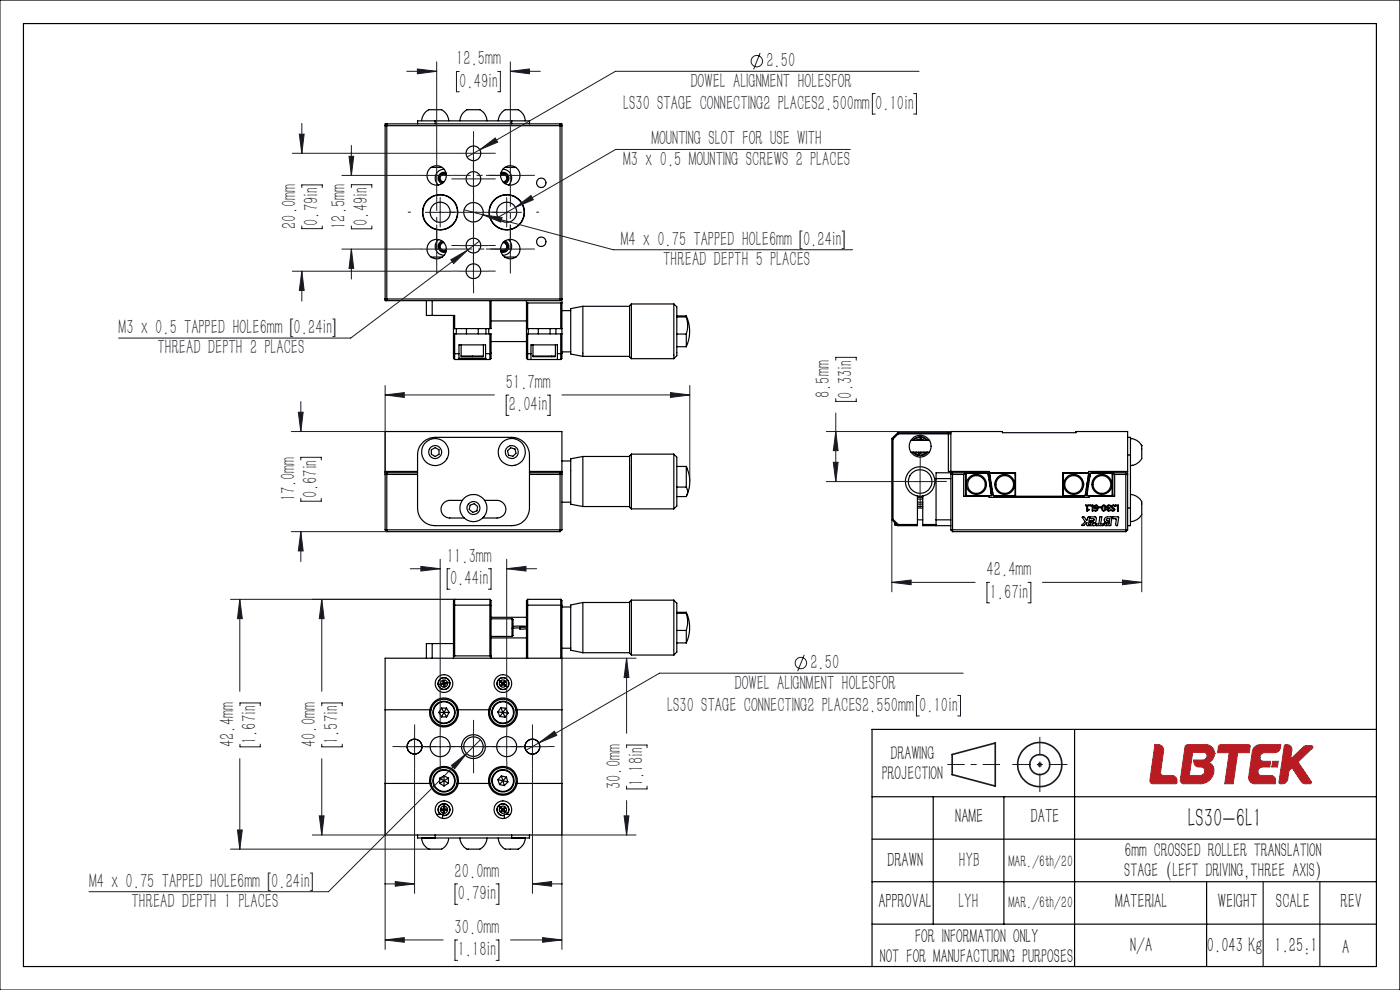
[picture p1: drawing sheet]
<svg xmlns="http://www.w3.org/2000/svg" width="297mm" height="210mm" viewBox="0 0 297 210" stroke-linecap="round" stroke-linejoin="round" font-family="sans-serif">
<g fill="none" stroke="#000" stroke-width=".25">
<path d="M5 5h287v200h-287zM82.1 26.3l-.4 .4h37.5l-.4-.4v37.5l.4-.4h-37.5l.4 .4zM89.5 25.5a2.32 2.32 0 0 1 2.9-2.2 2 2 0 0 1 2.4 1l.4 1.3M91.4 35.5h2.4M92.3 25.6h-3.7v.7M92.3 25.6v.7M92.3 25.6h16.2M94.2 35.9a1.88 1.88 0 0 0-1.8 1.3 1.88 1.88 0 0 0 .6 2.1M94.6 36.6a1.24 1.24 0 0 0-1.6 .8 1.24 1.24 0 0 0 .7 1.5M94.7 36.9a1 1 0 0 0-1.5 .5 1 1 0 0 0 .8 1.4M94.7 37.1a.81 .81 0 0 0-1.3 .4 .81 .81 0 0 0 .8 1.1M97.6 25.6a2.42 2.42 0 0 1 1.8-2.3h.4a4.1 4.1 0 0 1 2.3 .2 2.87 2.87 0 0 1 1.2 2.1"/>
<path d="M105.7 25.6a2.67 2.67 0 0 1 1.6-2.3h1.1a2.21 2.21 0 0 1 2.4 .8l.4 .5 .2 1M106.2 37.1a.81 .81 0 0 1 1.3 .4 .81 .81 0 0 1-.8 1.1M106.2 36.9a1 1 0 0 1 1.4 .5 1 1 0 0 1-.7 1.4M106.3 36.6a1.24 1.24 0 0 1 1.5 .8 1.24 1.24 0 0 1-.7 1.5M106.7 35.9a1.9 1.9 0 0 1 1.7 1.3 1.9 1.9 0 0 1-.5 2.1M107.1 35.5h2.3M108.5 25.6h3.8v.7M108.5 25.6v.7M91.4 54.5h2.4M93 50.8a1.86 1.86 0 0 0-.6 2.1 1.86 1.86 0 0 0 1.8 1.2M93.7 51.1a1.26 1.26 0 0 0-.7 1.6 1.26 1.26 0 0 0 1.6 .8M94 51.3a1.02 1.02 0 0 0-.8 1.3 1.02 1.02 0 0 0 1.5 .6"/>
<path d="M94.2 51.5a.82 .82 0 0 0-.8 1.1 .82 .82 0 0 0 1.3 .3M106.7 51.5a.83 .83 0 0 1 .8 1.1 .83 .83 0 0 1-1.3 .3M106.9 51.3a1.02 1.02 0 0 1 .7 1.3 1.02 1.02 0 0 1-1.4 .6M107.1 54.5h2.3M107.1 51.1a1.26 1.26 0 0 1 .8 1.6 1.26 1.26 0 0 1-1.6 .8M107.9 50.8a1.87 1.87 0 0 1 .5 2.1 1.87 1.87 0 0 1-1.7 1.2M90.5 63.8v3.1h1.2M91.7 66.9h4.7v2.8M91.7 63.8v3.1M96.2 69.7v1.1M96.2 70.8h8v5.2l-.3 .3M96.2 66.9v2.8"/>
<path d="M96.2 70.8v5.2l.2 .3M96.2 74.9l1.2 .1M96.4 70.8v5.5M96.4 76.3h.7M96.8 69.7v1.1M97.1 76.3h6.2M97.4 76h5.6M97.4 76v-2.8h5.6v2.8M97.4 76l-.3 .3M97.8 75.5l.1 .2h4.6l.1-.2M97.8 75.5h4.8M97.8 73.2v2.3"/>
<path d="M99 69.7v1.1M101.5 69.7v1.1M102.6 73.2v2.3M103 76l.3 .3M103.1 69.7v1.1M103.3 76.3h.6M103.7 69.7v1.1M103.9 63.8v5.9M103.9 70.8v5.5M104.2 63.8v5.9h-8M104.2 68.1h7.5M104.2 72.5h7.5"/>
<path d="M104.2 74.9l-1.2 .1M111.7 69.7v1.1M111.7 64.5l.2-.2v5.4M111.7 63.8v5.9M111.7 70.8v5.2l.2 .3M111.7 70.8h7.5M111.7 74.9l.9 .1M111.7 69.7h7.5M111.7 64.3h7.5M111.9 70.8v5.5M111.9 76.3h.7M112.1 69.7v1.1"/>
<path d="M112.6 76.3h5.7M112.6 76.3v-3.1h5.7v3.1M113.1 75.5v.2h4.7v-.2M113.1 75.5h4.7M113.1 73.2v2.3M114.2 69.7v1.1M116.7 69.7v1.1M117.8 73.2v2.3M117.9 69.7v1.1M118.3 76.3h.7M118.8 63.8h-37.1v-37.5h37.5v43.4M119 64.3v5.4"/>
<path d="M119 70.8v5.5M119.2 69.7v1.1M119.2 70.8v5.2l-.2 .3M119.2 74.6h1.9M119.2 65.9h1.9M119.2 74.9l-.9 .1M123.6 65v10.6M123.6 65l-2.5 .5v9.6l2.5 .5M123.6 75.6h10M123.6 65h10M133.9 64.5l-.3 .3v10.9l.3 .4M133.9 64.5v11.6"/>
<path d="M133.9 76.1h9M133.9 64.5h9M142.9 64.5v11.6M142.9 64.5l.7 .6v10.4l-.7 .6M143.6 73.5h2M143.6 67h2M143.6 70.9h2M143.6 67.2h2M145.6 67a7.8 7.8 0 0 1 0 6.5M145.6 70.9v2.6M145.6 67v.2M145.6 67.2a6 6 0 0 1 0 3.7"/>
<path d="M89.9 93.7l.4-.3a3.6 3.6 0 0 1 2-.6h16.2a3.8 3.8 0 0 1 3.8 3.7v11.3a3.7 3.7 0 0 1-3.8 3.7h-16.2a3.7 3.7 0 0 1-3.7-3.7v-11.8a3.6 3.6 0 0 1 1.3-2.3zM91.5 95.4l.8-.4 .8 .4v1l-.8 .4-.8-.4zM107.7 95.6l.6-.6 1 .2 .2 1-.7 .6-.9-.3zM119.2 97.8h1.9M123.6 96.8v10.6M123.6 96.8l-2.5 .5v9.7l2.5 .4M123.6 96.8h10M133.9 96.3l-.3 .4v10.9l.3 .3M133.9 96.3v11.6M133.9 96.3h9M142.9 96.3v11.6M142.9 96.3l.7 .7v10.3l-.7 .6"/>
<path d="M143.6 98.9h2M145.6 98.9a7.2 7.2 0 0 1 .1 6.1M145.6 98.9v4.4M189.2 93l.2 .1M189.2 93v17.3M189.4 93.1v17.1M190.5 91.8l.1 .2M190.5 91.8h11.2M190.5 91.8l-1.3 1.2M190.6 92l-1.2 1.1M190.6 92h11.1M193.3 93.4h3.8"/>
<path d="M193.3 95.9h3.8M193.6 95.9a2.03 2.03 0 0 0 3.2 0M193.6 93.4a1.97 1.97 0 0 1 3.2 0M193.8 95.9l.5 .4 .8 .2M194.4 95.9l.7 .2M194.5 96.4h-.2M194.9 95.9v.2M195.1 96.1v.4M195.1 93.2v.2M195.3 95.9v.3M195.3 93.2l.7 .2M195.3 93.2h-.5l-.4 .2"/>
<path d="M195.4 92.8l.6 .2 .6 .4M195.4 92.8l-.1 .4M195.4 92.8l-1.1 .2-.5 .4M195.5 93.2v.2M195.9 96.4h.2M196 95.9l-.9 .2M196.6 95.9l-.8 .5-.7 .1M201.2 91.8v8.2h8.6v.3h5.6v5h10.1v-5h5.5v-.3h8.2M239.2 92.8h.6v3.7M239.2 96.5h.6M239.8 93a2.83 2.83 0 0 1 2.4 1.5M239.8 96.5v11.3"/>
<path d="M240 93l.1 .1M240.3 98.7h-.2M242.1 94.4l.1 .9a3.4 3.4 0 0 1-.2 2.3 2.83 2.83 0 0 1-2.2 1.2M81.7 100h6.9M81.7 112.4v-20.9h37.5v20.9M81.7 100.3h6.9M81.7 112.4h37.5M81.7 112.4l.4 .4M82.1 112.8h36.7M88.6 100.6h-6.9l.4-.3v12.5M98.1 106.1h-2.7a1.87 1.87 0 0 0-1.8 1.9 1.87 1.87 0 0 0 1.8 1.9h3.1M99.7 107.2l.9-.4 .7 .6-.1 1-.9 .3-.7-.6z"/>
<path d="M102.8 106.1h2.6a1.87 1.87 0 0 1 1.9 1.9 1.87 1.87 0 0 1-1.9 1.9h-3M112.3 100h6.9M112.3 100.3h6.9M112.3 100.6h6.9l-.4-.3v12.5M119.2 106.5h1.9M119.2 112.4l-.4 .4M123.6 107.4h10M133.9 107.9h9M143.6 103.3h2M145.6 103.3a1.93 1.93 0 0 1 0 2h-2M189.2 110.3l1.3 1.2M189.4 110.2l1.2 1.1"/>
<path d="M189.4 110.2l-.2 .1M189.8 110.9l.1 .5M189.9 111v.4M189.9 111.4h.4M190.6 111.3h4M190.6 111.3l-.1 .2M194.6 105.2h1.2M194.6 105.2a3.1 3.1 0 0 1-2-4.8 3.1 3.1 0 0 1 5.2 0 3.1 3.1 0 0 1-2 4.8M194.6 105.9h1.2M194.6 105.5h1.2M194.6 106.5h1.2M194.6 106.9h1.2"/>
<path d="M194.6 105.2v6.3h-4.1M194.6 110.3h1.2M194.6 107.8h1.2M194.6 107.4h1.2M195.8 105.2v6.3h5.9M195.8 111.3h2.8M198.6 110.3v1.2M198.6 110.3h3.1M198.6 101.5h3.1M198.6 101.5v8.8M201.7 100.3v.3M201.7 100.3h-3.1v1.2"/>
<path d="M201.7 100.3v-8.8h11v.3h15.5v-.3h11v20.9M201.7 100.6h2.7M201.7 112.4h37.5M201.7 100.6v11.8M201.7 112.4l.4 .4M202.1 100.3h2.7M202.1 112.8h36.7M202.1 100.3v12.5M202.1 100.3l-.4 .3M204.4 100.6v4.7h5.4v.2h21.3v-.2h5.4v-4.7M204.8 104.9l.2 .1M204.8 100.3l-.4 .3"/>
<path d="M204.8 100.3v5M205 100.4h4.6l.7 4.8h-5.3zM205 100.5l-.2 .1M205.1 100.4h4.3M205.1 105.2l.1 .1M209.4 105.2l-.1 .1M209.6 100.5l.1 .7M209.9 100.4h5.4v4.8h-4.6zM210 100.8v2.4M210 101.6l-.2 .2M210.3 102.4v2.4M210.5 103.7l-.2 .3"/>
<path d="M210.6 104.3l.1 .7M210.8 105.2h4.4M211 100.3l-.2 .1M215.1 100.3l.1 .1M215.3 100.5l.1 .1M215.4 104.9l-.1 .1M225.5 104.9l.1 .1M225.6 100.4h5.4l-.8 4.8h-4.6zM225.6 100.5l-.1 .1M225.7 105.2h4.4M225.8 100.3l-.1 .1M229.6 109.6l.4 .1 .5 .7 .3-.7h.3l-.2 1.8-.4-.1 .1-.6-.7 .7-.4-.1 .7-.7z"/>
<path d="M229.9 100.3l.2 .1M230.3 107.1l.7 .1-.3 .1v.9l.3-.2-.3 .4h-.2v-1.1h-.2zM230.3 104.3l-.1 .7M230.4 103.7l.2 .3M230.6 102.4v2.4M230.9 100.8v2.4M230.9 101.6l.2 .2M231.2 110.4h.3v.3h-.3zM231.2 107.1l.7 .1-.1 1.2h-.1v-1.1h-.5zM231.3 109.6h1.1l.2 .2-.3 1.6-1.2 .1 .1-.3h.6a.21 .21 0 0 0 .3-.2 .21 .21 0 0 0-.2-.3h-.4l.1-.3h.5l.1-.2-.8-.2zM231.3 100.4h4.6v4.8h-5.3zM231.3 100.5l-.1 .7"/>
<path d="M231.5 100.4h4.3M231.5 105.2l.1 .1M232.1 110.9h.1M232.3 107.2a.44 .44 0 0 1 .5 0 .44 .44 0 0 1 .1 .5 .52 .52 0 0 1-.1 .6 .52 .52 0 0 1-.6 0h.4l.2-.5a.41 .41 0 0 1-.6 0 .41 .41 0 0 1 .1-.6zM232.3 107.3h.3l.2 .4-.4 .1zM233.1 107.6h.4l.1 .1h-.5zM233.3 109.6h.5l-.3 1.6h.6l-.1 .3h-1.5l.1-.3h.5zM233.9 107.2a.45 .45 0 0 1 .6 0 .45 .45 0 0 1 .1 .6 .47 .47 0 0 1-.4 .6 .47 .47 0 0 1-.5-.6zM234 107.3h.3l.1 .1v.7l-.2 .2-.3-.2zM234.5 110.7h.1M234.6 109.7l1.1-.1 .2 .2-.3 1.7h-1a.48 .48 0 0 1-.4-.4 .48 .48 0 0 1 .3-.5 .5 .5 0 0 1-.3-.5 .5 .5 0 0 1 .4-.4zM234.6 111h.1"/>
<path d="M234.8 110.1l.6-.1-.1 1.2-.7-.1 .1-.3h.5a.36 .36 0 0 0-.4-.4zM234.9 107.2a.37 .37 0 0 1 .7 .1h-.1a.31 .31 0 0 0-.4-.1 .31 .31 0 0 0-.1 .4 .31 .31 0 0 0 .4 .1v.1a.25 .25 0 0 0-.4 .2 .25 .25 0 0 0 .4 .3l.1-.1v.1a.39 .39 0 0 1-.7-.2l.3-.3a.32 .32 0 0 1-.3-.2 .32 .32 0 0 1 .1-.4zM235.1 107.8h.1M235.8 105.2l-.1 .1M235.9 107.2l.4-.1 .2 .2h-.1a.24 .24 0 0 0-.3 0 .24 .24 0 0 0-.1 .3 .55 .55 0 0 1 .4 .7h-.6v-.1l.4 .1 .1-.3a.5 .5 0 0 1-.4-.8zM235.9 100.5l.2 .1M236 109.7h1.3l-.2 1.8-.4-.2 .1-1.2-.7-.1zM236.1 100.3h2.7M236.1 104.9l-.2 .1M236.1 100.3v5M236.1 100.3l.4 .3M236.6 107.1l.6 .1v1.2h-.1v-1.1h-.5z"/>
<path d="M238.8 100.3l.4 .3h-2.7M238.8 100.3v12.5M239.2 107.8h.6M239.2 112.4l-.4 .4M239.8 104.9a2.61 2.61 0 0 1 2.4 1.7v1.3a2.29 2.29 0 0 1-2.4 2.7M239.8 107.8v3.7h-.6M91.7 136.5h-1.2v3.1M91.7 136.5h4.5M91.7 136.5v3.1M96.2 128.5h8M96.2 139.1h8M96.4 127.1h7.5"/>
<path d="M96.4 127.1v12M96.4 127.1l-.2 .3v12.2M103.9 127.1v12M103.9 127.1l.3 .3v12.2M104.2 131.3h4.4M104.2 135h4.4M104.2 130.9h7.5M104.2 135.3h7.5M108.6 131.3l.2 .1v1.9M108.6 131.3v3.7M108.8 133.3v1.5l-.2 .2M110.3 133.2l-1.5 .1"/>
<path d="M111.7 133l-1.4 .1v.3h1.4M111.7 132.8l-2.9 .1M111.7 128.5h7.5M111.9 127.1h7.1M111.9 127.1v12.5M111.9 127.1l-.2 .3v12.2M119 127.1l.2 .3v49.7h-37.5v-37.5h37.5M119 127.1v12.5M119.2 137.5h1.9M119.2 128.8h1.9M123.6 127.8v10.7M123.6 127.8l-2.5 .5v9.6l2.5 .6"/>
<path d="M123.6 138.5h10M123.6 127.8h10M133.9 127.3v11.7M133.9 127.3l-.3 .4v10.9l.3 .4M133.9 139h9M133.9 127.3h9M142.9 127.3v11.7M142.9 127.3l.7 .6v10.4l-.7 .7M143.6 136.4h2M143.6 129.9h2M143.6 133.7h2M143.6 130.1h2"/>
<path d="M145.6 129.9a7.7 7.7 0 0 1 0 6.5M145.6 133.7v2.7M145.6 130.1a6 6 0 0 1 0 3.6M145.6 129.9v.2M81.7 150.6h9.7M91.4 150.6a2.81 2.81 0 0 1 2.8-2.3 2.81 2.81 0 0 1 2.7 2.3M91.4 150.6a2.81 2.81 0 0 0 2.8 3.3 2.81 2.81 0 0 0 2.7-3.3M93.1 151.1l.6 1M93.1 151.1h2.2M93.5 145.1l-.5 .1M93.7 150.2l-.6 .9M93.7 152.1h1.1"/>
<path d="M93.7 150.2h1M93.7 150.2l.5 .9M93.9 144.4l.3-.1 .1 .5h.5v.2l-.5 .1 .1 .5-.2 .1-.1-.5h-.5v-.2l.5-.1zM94.2 151.1l.6 1M94.2 151.1l-.5 1M94.7 150.2l.6 .9M94.7 150.2l-.5 .9M94.9 144.9a.75 .75 0 0 1-.6 .9 .75 .75 0 0 1-.8-.7M94.9 144.9a.75 .75 0 0 0-.8-.7 .75 .75 0 0 0-.6 .9M95.3 151.1l-.5 1M95.4 144.8a1.26 1.26 0 0 0-1.4-1 1.26 1.26 0 0 0-1 1.4M95.4 144.8a1.26 1.26 0 0 1-1 1.4 1.26 1.26 0 0 1-1.4-1"/>
<path d="M95.4 144.8l-.5 .1M96.9 150.6h7M103.9 150.6a2.81 2.81 0 0 1 2.8-2.3 2.81 2.81 0 0 1 2.7 2.3M103.9 150.6a2.81 2.81 0 0 0 2.8 3.3 2.81 2.81 0 0 0 2.7-3.3M105.6 151l.4 1M105.6 151l1.1 .1M105.8 144.2a1.25 1.25 0 0 1 1.7-.1 1.25 1.25 0 0 1 .1 1.7M105.8 144.2a1.25 1.25 0 0 0 .1 1.7 1.25 1.25 0 0 0 1.7-.1M105.8 144.2l.3 .3M106 152l1.1 .1M106.1 144.5a.77 .77 0 0 0 .1 1.1 .77 .77 0 0 0 1.1-.1M106.1 144.5a.77 .77 0 0 1 1.1-.1 .77 .77 0 0 1 .1 1.1"/>
<path d="M106.3 150.1l1 .1M106.3 150.1l-.7 .9M106.3 150.1l.4 1M106.3 144.5l.4 .3 .3-.3 .2 .1-.3 .4 .3 .3-.1 .2-.4-.3-.3 .3-.2-.1 .3-.4-.3-.3zM106.7 151.1l1.1 .2M106.7 151.1l.4 1M107.3 145.5l.3 .3M107.3 150.2l.5 1.1M107.3 150.2l-1.3 1.8M107.8 151.3l-.7 .8M109.4 150.6h9.8M228 154.7v50.3"/>
<path d="M292 154.7h-107v50.3M81.7 166.2h9.7M88.6 177.1v.7h3.7M91.4 166.2a2.8 2.8 0 0 0 2.8 2.3 2.8 2.8 0 0 0 2.7-2.3M91.4 166.2a2.81 2.81 0 0 1 2.8-3.4 2.81 2.81 0 0 1 2.7 3.4M92.3 177.8h-2.8a2.27 2.27 0 0 0 2.8 2.3h.4a2 2 0 0 0 2.4-1.7l.1-.4M92.3 177.1v.7M92.3 177.8h16.2M92.6 172.7h1.3v.9M93.2 165.1l.1 1.1M93.2 165.1l1.9 1M93.3 166.2l.9 .5"/>
<path d="M93.6 171.6h.5v-.5h.3l-.1 .5 .5 .1v.2h-.5v.5h-.3l.1-.5-.5-.1zM94.2 172.5l-.1 .5M94.2 164.6l-1 .5M94.2 164.6l.9 .5M94.2 164.6v2.1M94.2 171a.78 .78 0 0 1 .8 .8 .78 .78 0 0 1-.8 .7M94.2 171a.78 .78 0 0 0-.8 .7 .78 .78 0 0 0 .8 .8M94.3 170.5a1.25 1.25 0 0 1 1.1 1.3 1.25 1.25 0 0 1-1.3 1.2M94.3 170.5a1.26 1.26 0 0 0-1.3 .8 1.26 1.26 0 0 0 .5 1.4 1.25 1.25 0 0 1 .1-2 1.25 1.25 0 0 1 1.8 .9 1.25 1.25 0 0 1-1.5 1.4h.2M94.3 170.5l-.1 .5M95.1 165.1v1M95.1 165.1l-1.8 1.1"/>
<path d="M95.1 166.1l-.9 .6M96.9 166.2h7M97.6 177.8a2.36 2.36 0 0 0 3 2.3 2.28 2.28 0 0 0 2.7-2.3M103.9 166.2a2.8 2.8 0 0 0 2.8 2.3 2.8 2.8 0 0 0 2.7-2.3M103.9 166.2a2.81 2.81 0 0 1 2.8-3.4 2.81 2.81 0 0 1 2.7 3.4M105.6 165.4l.4 1M105.6 165.4l2.1 .5M105.7 177.8a2.57 2.57 0 0 0 1.7 2.3h1.3a2.22 2.22 0 0 0 2.7-2.2l-2.8-.1M105.8 170.9a1.25 1.25 0 0 1 1.8 0 1.25 1.25 0 0 1 0 1.7M105.8 170.9a1.24 1.24 0 0 0-.2 1.5 1.24 1.24 0 0 0 1.4 .6 1.25 1.25 0 0 1-1.5-1.5 1.25 1.25 0 0 1 1.9-.8 1.25 1.25 0 0 1 .1 2l.1-.1M105.8 170.9l.4 .3M106 166.4l1 .2"/>
<path d="M106.2 171.2a.76 .76 0 0 0 0 1.1 .76 .76 0 0 0 1 0M106.2 171.2a.76 .76 0 0 1 1 0 .76 .76 0 0 1 0 1.1M106.3 171.2l.4 .4 .3-.4 .2 .2-.3 .4 .3 .3-.1 .2-.4-.4-.3 .4-.2-.2 .3-.3-.3-.4zM106.4 164.6l1 .2M106.4 164.6l-.8 .8M106.4 164.6l.6 2M107.2 172.3l.4 .3M107.4 164.8l.3 1.1M107.4 164.8l-1.4 1.6M107.7 165.9l-.7 .7M108.3 172.7h-1.3v.9M108.5 177.1v.7"/>
<path d="M109.4 166.2h9.8M112.3 177.1v.7h-3.8M185 178h107M185 169h107M198 169v27M213 169v27M185 196h107M185 187h107M256 187v18"/>
<circle cx="92.6" cy="37.2" r="2.06"/>
<circle cx="100.4" cy="32.5" r="1.56"/>
<circle cx="100.4" cy="38" r="1.56"/>
<circle cx="108.3" cy="37.2" r="2.06"/>
<circle cx="114.8" cy="38.8" r="1"/>
<circle cx="92.6" cy="52.8" r="2.07"/>
<circle cx="93.4" cy="45" r="3.7"/>
<circle cx="93.4" cy="45" r="2.13"/>
<circle cx="100.4" cy="57.5" r="1.56"/>
<circle cx="100.4" cy="52.1" r="1.56"/>
<circle cx="100.5" cy="45" r="2.06"/>
<circle cx="107.5" cy="45" r="2.13"/>
<circle cx="107.5" cy="45" r="3.7"/>
<circle cx="107.5" cy="45" r="3.8"/>
<circle cx="108.2" cy="52.8" r="2.07"/>
<circle cx="114.8" cy="51.3" r="1"/>
<circle cx="92.3" cy="95.9" r="1.38"/>
<circle cx="92.3" cy="95.9" r="2.86"/>
<circle cx="108.6" cy="95.9" r="2.88"/>
<circle cx="108.6" cy="95.9" r="1.39"/>
<circle cx="195.2" cy="94.6" r="2.31"/>
<circle cx="100.4" cy="107.8" r="2.88"/>
<circle cx="100.4" cy="107.8" r="1.38"/>
<circle cx="195.2" cy="102.1" r="2.5"/>
<circle cx="207.1" cy="102.8" r="1.89"/>
<circle cx="207.1" cy="102.8" r="2.13"/>
<circle cx="213.1" cy="102.7" r="2.13"/>
<circle cx="213.2" cy="102.8" r="1.88"/>
<circle cx="227.8" cy="102.8" r="1.87"/>
<circle cx="227.8" cy="102.8" r="2.13"/>
<circle cx="233.8" cy="102.8" r="2.13"/>
<circle cx="233.8" cy="102.8" r="1.89"/>
<circle cx="87.9" cy="158.4" r="1.59"/>
<circle cx="88" cy="158.4" r="1.57"/>
<circle cx="93.4" cy="158.4" r="2.13"/>
<circle cx="94.2" cy="151.1" r="2.37"/>
<circle cx="94.2" cy="145" r="1.88"/>
<circle cx="94.2" cy="151.1" r="2.25"/>
<circle cx="94.2" cy="151.1" r="3.1"/>
<circle cx="94.2" cy="145" r="1.25"/>
<circle cx="100.4" cy="158.4" r="2.53"/>
<circle cx="100.5" cy="158.4" r="2.06"/>
<circle cx="106.7" cy="151.1" r="2.38"/>
<circle cx="106.7" cy="151.1" r="2.25"/>
<circle cx="106.7" cy="145" r="1.88"/>
<circle cx="106.7" cy="145" r="1.25"/>
<circle cx="106.7" cy="151.1" r="3.1"/>
<circle cx="107.5" cy="158.4" r="2.13"/>
<circle cx="112.9" cy="158.4" r="1.57"/>
<circle cx="112.9" cy="158.4" r="1.6"/>
<circle cx="94.2" cy="165.6" r="2.38"/>
<circle cx="94.2" cy="165.6" r="3.1"/>
<circle cx="94.2" cy="171.8" r="1.87"/>
<circle cx="94.2" cy="165.6" r="2.25"/>
<circle cx="106.7" cy="171.8" r="1.87"/>
<circle cx="106.7" cy="165.6" r="2.25"/>
<circle cx="106.7" cy="165.6" r="2.36"/>
<circle cx="106.7" cy="165.6" r="3.1"/>
</g>
<path d="M220.1 162.2h1M220.2 161.8l.7 .8M220.6 161.7v1M220.9 161.8l-.7 .8" fill="none" stroke="#191924" stroke-width=".21"/>
<g fill="none" stroke="#191924" stroke-width=".35">
<path d="M202 160l9.1-2.4v9.1l-9.1-2.4z"/>
<circle cx="220.6" cy="162.2" r="4.7"/>
<circle cx="220.6" cy="162.2" r="2.13"/>
</g>
<g fill="none" stroke="#a72b30" stroke-width=".21">
<path d="M245 158h1.1a1.17 1.17 0 0 1 .7 1.3l-.6 4.5a.59 .59 0 0 0 .6 .7h1.8a1.02 1.02 0 0 1 1.1 .6 1.02 1.02 0 0 1-.2 1.1l-4.8 .1a.64 .64 0 0 1-.8-.8zM251.5 158.2l.4-.2h3.9a1.99 1.99 0 0 1 1.9 1.6 1.99 1.99 0 0 1-1.1 2.1l-.1 .1a1.91 1.91 0 0 1 .6 3 2.89 2.89 0 0 1-2.5 1.5h-3.5a.73 .73 0 0 1-.7-.9zM257.7 159.8h.1M258.6 158.1l.3-.1h6.1l.3 .2-.3 1.5h-2.4l-1 6.6h-1.8l1-6.6h-2.5zM272.6 158a1.08 1.08 0 0 1 1.5 1.1l-.3 1.9 2.8-2.6 .4-.2h1.3a.28 .28 0 0 1 .2 .2 .28 .28 0 0 1-.1 .3l-3 2.9 2.8 4.2v.3l-.2 .2h-1.2l-.5-.2-2.2-3.2-.7 .6-.2 1.8a1.27 1.27 0 0 1-1.6 1l-.3-.4 1.2-7.7zM255.6 163.6h.1M256 160.4a.65 .65 0 0 0-.6-.8h-2.4l-.7 4.9h2.4a.99 .99 0 0 0 .9-.9M256 160.4a.91 .91 0 0 1-.9 .8h-1.8a1.3 1.3 0 0 0 .5 1.4l1 .1a.8 .8 0 0 1 .8 .9M256 160.4h.1M266.8 163.8h.1M267.3 160.7a1.08 1.08 0 0 1 1-1h2.1a1.23 1.23 0 0 0 1.2-1.1l.1-.6h-4.3a1.68 1.68 0 0 0-1.7 1.4l-.8 5.4a1.31 1.31 0 0 0 1.3 1.5h4.3l.1-.7a1 1 0 0 0-1-1.1h-2a.72 .72 0 0 1-.8-.7M267.3 160.7a.77 .77 0 0 0 .7 .8h1.6l-.2 1.2h-1.5a1.08 1.08 0 0 0-1.1 1.1"/>
<path d="M267.3 160.7h.1M270 161.5h1.2l-.2 1.2h-1.2z"/>
</g>
<path d="M201 162.2h11.1" fill="none" stroke="#191924" stroke-width=".21" stroke-dasharray="30.5 1.3 1.3 1.3" stroke-dashoffset="26.8" stroke-linecap="butt"/>
<path d="M220.6 156.3v11.7M214.7 162.2h11.7" fill="none" stroke="#191924" stroke-width=".21" stroke-dasharray="30.5 1.3 1.3 1.3" stroke-dashoffset="26.5" stroke-linecap="butt"/>
<path d="M0 0h297v210h-297z" fill="none" stroke="#000" stroke-width=".21"/>
<path d="M268 187v18M280 187v18" fill="none" stroke="#191924" stroke-width=".25"/>
<path d="M245 158l1.2 .1 .6 .7-.6 5.4 .4 .3h2.1l.5 .1 .5 .7-.1 .9-5.1 .1-.5-.4zM253 159.6l-.7 4.9 2.7-.1 .6-.5-.1-.8-.5-.4h-.9l-.5-.2-.3-.5v-.8l2.2-.1 .4-.3 .1-.8-.4-.4zM251.5 158.2l.3-.2h4.3l1 .5 .5 .7v1.2l-.4 .8-.7 .6 .5 .3 .3 .3 .2 .9a2.89 2.89 0 0 1-2.9 3h-3.6l-.6-.5zM258.6 158.1l.2-.1h6.2l.2 .1-.2 1.6h-2.4l-1 6.6h-1.8l1-6.6h-2.5zM266 158.6l1.1-.6h4.6l-.2 .9-.5 .6-.5 .2h-2.5l-.5 .3-.2 .6v.5l.5 .4h1.8l-.2 1.2h-1.6l-.6 .2-.4 .6 .1 .7 .5 .3 2.7 .1 .5 .6-.1 1.1h-4.5l-.6-.3-.3-.3-.2-.9 .8-5.5zM270 161.5h1.2l-.2 1.2h-1.2zM272.5 158l-1.1 8.1 .1 .2 .9-.1 .6-.5 .4-2.2 .7-.6 2.2 3.2 .5 .2 1.3-.1 .1-.4-2.8-4.2 3.1-3v-.3l-.2-.1h-1.3l-.4 .1-2.8 2.7 .3-1.9-.1-.5-.5-.6z" fill-rule="evenodd" fill="#b81c22"/>
<g fill="none" stroke="#191924" stroke-width=".21">
<path d="M86.3 15.1h6.3M88.5 14.6l4.1 .5-4.1 .6zM92.6 13.1v18.9M97.4 15.2h-.6v4.3h.6M105.6 15.2h.6v4.3h-.6M108.3 15.1l4-.5v1.1zM108.3 13.1v18.9M108.3 15.1h6.3M161.3 11.2l-1.4 3.5M185.7 19.9h-.6v4.3h.6M193.8 19.9h.6v4.3h-.6M195 15.1h-64.4l-28.8 16.6"/>
<path d="M62 32.5h33.7M63.5 28.5h1l-.5 4zM64 26.2v6.3M64 39.8v-.6h4.4v.6M72.5 37.2h15M74 33.2h1l-.5 4zM74.5 30.9v6.3M74.5 39.8v-.6h4.4v.6M89.5 37.2h6.2M92.6 34.1v6.2M97.3 32.5h6.3M97.3 38h6.3"/>
<path d="M100.4 29.4v11.7M101.8 31.7l-2.7 1.6M101.8 31.7l3.3-2.4 .5 .9zM105.1 37.2h6.3M108.3 34.1v6.2M180.4 31.7h-49.8l-21.2 12.3M62 57.5h33.7M64 57.5l.5 4.1h-1zM64 47.9v.6h4.4v-.6M64 57.5v6.4M72.5 52.8h15M74.5 52.8l.5 4.1h-1z"/>
<path d="M74.5 47.9v.6h4.4v-.6M74.5 52.8v6.4M89.5 52.8h6.2M90.2 45h6.3M92.6 49.7v6.3M93.4 41.9v6.2M95.6 55.1l3.6-2.1-3 2.9zM97.3 45h6.3M97.3 52.1h6.3M97.3 57.5h6.3M98.5 44.5l31.6 8.5h50.8M99.2 53l-24.8 18.7h-49.2"/>
<path d="M100.4 41.9v6.2M100.4 49v11.7M101.7 51.1l-2.5 1.9M102.4 45.6l4.1 .5-.2 1zM104.4 45h6.2M105.1 52.8h6.3M107.5 41.9v6.2M108.3 49.7v6.3M109.4 44l-3.7 2.1M109.4 44l3.2-2.5 .5 .9zM177.3 76.4v-.6h4.3v.6M61.8 91.5h19.9"/>
<path d="M63.3 87.4h1l-.5 4.1zM63.8 85.2v6.3M63.8 97.6v-.6h4.4v.6M81.7 83.8h23.2M81.7 81.8v18.8M81.7 83.8l4.1-.5v1zM107.9 83.8h-.5v4.3h.5M116.1 83.8h.6v4.3h-.6M119.2 83.8h27.1M142.2 83.3l4.1 .5-4.1 .5zM146.3 81.8v20.4M175.3 91.5h26.4"/>
<path d="M176.8 98.1h1l-.5 4.1zM177.3 91.5l.5 4.1h-1zM177.3 84.6v.6h4.3v-.6M177.3 87.6v14.6M195.2 99v6.3M61.8 112.8h20.3M63.8 112.8l.5 4.1h-1zM63.8 105.7v.6h4.4v-.6M63.8 112.8v6.3M93.4 118.6v34.5M107.5 118.6v34.5M175.3 102.2h14.3"/>
<path d="M189.2 110.3v15.2M192.1 102.2h6.2M242.2 109.1v16.4M48.9 127.1h47.5M50.9 127.1l.5 4.1h-1zM50.9 127.1v19.5M68.3 127.1l.5 4.1h-1.1zM68.3 127.1v19.5M87 120.6h6.4M89.3 120.1l4.1 .5-4.1 .5zM95.5 120.6h-.6v4.4h.6M103.6 120.6h.6v4.4h-.6"/>
<path d="M107.5 120.6l4.1-.5v1zM107.5 120.6h6.3M119.2 139.6h15.7M132.9 139.6l.5 4.1h-1zM132.9 139.6v15.9M170.6 138.9l-1.4 3.5M189.2 123.5l4.1-.5v1zM189.2 123.5h17.7M209.9 123.5h-.5v4.4h.5M218.1 123.5h.6v4.4h-.6M221.2 123.5h21M238.1 123l4.1 .5-4.1 .5z"/>
<path d="M50.9 149.7v-.6h4.3v.6M50.9 157.9v.5h4.3v-.5M68.3 157.9v.5h4.3v-.5M68.3 149.7v-.6h4.3v.6M84.8 158.4h11.7M87.9 155.2v6.3M93.4 155.2v6.3M97.3 158.4h6.3M100.4 155.2v6.3M101.9 156.9l-32.2 32.3h-50.8M104.4 158.4h11.7M107.5 155.2v6.3"/>
<path d="M113 155.2v6.3M114.3 157.6l-2.8 1.6M114.3 157.6l3.3-2.5 .5 .9zM132.9 158.6v-.6h4.4v.6M195 147.5h-.6v4.4h.6M203.2 147.5h.6v4.4h-.6M204.3 142.8h-64.4l-25.6 14.8M50.4 176.1h1l-.5 4zM50.9 160.9v19.2M66.3 177.1h15.4M67.7 173.1h1.1l-.5 4zM68.3 160.9v16.2"/>
<path d="M81.7 166.2v35.2M87.9 163.1v26.4M95.7 162.4l3.3-2.6-2.6 3.3zM113 163.1v26.4M119.2 177.1h15.7M119.2 166.2v35.2M132.4 173.1h1l-.5 4zM132.9 166.7v.6h4.4v-.6M132.9 169.8v7.3M48.9 180.1h42M81.6 187.5h6.3M81.7 199.4l4.1-.5v1z"/>
<path d="M81.7 199.4h12.3M83.9 187l4 .5-4 .5zM97.1 199.4h-.6v4.3h.6M97.1 187.5h-.6v4.3h.6M105.2 199.4h.6v4.3h-.6M105.2 187.5h.6v4.3h-.6M108.3 199.4h10.9M113 187.5l4-.5v1zM113 187.5h6.3M115.1 198.9l4.1 .5-4.1 .5z"/>
<circle cx="160.6" cy="13" r="1.22"/>
<circle cx="169.9" cy="140.6" r="1.22"/>
</g>
<g fill="none" stroke="#191924" stroke-width=".21" stroke-dasharray="30.5 1.3 1.3 1.3" stroke-linecap="butt">
<path d="M89.5 37.2h-2M92.6 34.1v-2.1M93.4 38.8v-.7M97.3 32.5h-1.5M97.3 37.9h-1.5M100.5 29.4v-1.6M100.5 35.6v1.6M100.5 34.8v-1.5M103.6 32.5h1.5M103.6 37.9h1.5M105.1 37.2h-2M107.5 38.8v-.6"/>
<path d="M108.3 34.1v-2.1M111.4 37.2h2.1M87.1 45h-.6M89.5 52.8h-2M92.6 49.7v-2.1M92.6 55.9v2.1M93.4 51.3v.6M97.3 45h-2M97.3 52.1h-1.5M97.3 57.5h-1.5M99.6 45h.7M100.5 41.1v1.5"/>
<path d="M100.5 41.9v-2.1M100.5 48.1v2.1M100.5 48.9v-1.5M100.5 55.2v1.6M100.5 54.4v-1.6M101.3 45h-.6M103.6 45h2M103.6 52.1h1.5M103.6 57.5h1.5M105.1 52.8h-2M107.5 51.3v.5M108.3 49.7v-2.1"/>
<path d="M108.3 55.9v2.1M111.4 52.8h2.1M113.8 45h.5M100.5 60.6v1.6M195.2 99v-2.5M192.1 102.1h-2.5M195.2 105.3v2.5M198.3 102.1h2.5M84.8 158.4h-1.5M88 155.2v-1.5M90.3 158.4h-2.2M91.1 158.4h1.5"/>
<path d="M93.4 155.2v-2.1M96.5 158.4h2.1M97.3 158.4h-2.5M100.5 155.2v-2.5M103.6 158.4h2.5M104.4 158.4h-2.1M107.5 155.2v-2.1M109.8 158.4h-1.5M110.6 158.4h2.2M113 155.2v-1.5M116.1 158.4h1.5M88 161.5v1.5"/>
<path d="M93.4 161.5v2.1M100.5 161.5v2.5M107.5 161.5v2.1M113 161.5v1.5"/>
</g>
<path d="M92.6 40.3v12.7M95.8 52.8h12.6" fill="none" stroke="#191924" stroke-width=".21" stroke-dasharray="30.5 1.3 1.3 1.3" stroke-dashoffset="26.1" stroke-linecap="butt"/>
<path d="M95.8 37.2h11.9" fill="none" stroke="#191924" stroke-width=".21" stroke-dasharray="30.5 1.3 1.3 1.3" stroke-dashoffset="26.4" stroke-linecap="butt"/>
<path d="M108.3 40.3v10.9" fill="none" stroke="#191924" stroke-width=".21" stroke-dasharray="30.5 1.3 1.3 1.3" stroke-dashoffset="26.9" stroke-linecap="butt"/>
<g fill="#191924">
<path d="M114.3 157.6l3.8-1.6-.5-.9zM95.7 162.4l.7 .7 2.6-3.3zM101.8 31.7l3.8-1.5-.5-.9zM109.4 44l3.7-1.6-.5-.9zM102.4 45.6l3.9 1.5 .2-1zM95.6 55.1l.6 .8 3-2.9z"/>
<path d="M81.7 83.8l4.1-.5v1zM142.2 83.3l4.1 .5-4.1 .5z"/>
<path d="M176.8 98.1h1l-.5 4.1zM177.3 91.5l.5 4.1h-1z"/>
<path d="M50.4 176.1h1l-.5 4zM50.9 127.1l.5 4.1h-1z"/>
<path d="M68.3 127.1l.5 4.1h-1.1zM67.7 173.1h1.1l-.5 4zM132.9 139.6l.5 4.1h-1zM132.4 173.1h1l-.5 4zM63.5 28.5h1l-.5 4zM64 57.5l.5 4.1h-1zM74 33.2h1l-.5 4zM74.5 52.8l.5 4.1h-1z"/>
<path d="M63.3 87.4h1l-.5 4.1zM63.8 112.8l.5 4.1h-1z"/>
<path d="M81.7 199.4l4.1-.5v1zM115.1 198.9l4.1 .5-4.1 .5zM83.9 187l4 .5-4 .5zM113 187.5l4-.5v1zM89.3 120.1l4.1 .5-4.1 .5zM107.5 120.6l4.1-.5v1zM88.5 14.6l4.1 .5-4.1 .6zM108.3 15.1l4-.5v1.1zM189.2 123.5l4.1-.5v1zM238.1 123l4.1 .5-4.1 .5z"/>
</g>
<text font-size="5.6" x="252" y="175.4">LS30-6L1</text>
<g font-size="4.4" fill="#191924">
<text x="96.8" y="13.9">12.5mm</text>
<text x="162.6" y="14.3">2.50</text>
<text x="97.4" y="18.6">0.49in</text>
<text x="132.2" y="23.3">LS30 STAGE CONNECTING2 PLACES2.500mm</text>
<text x="146.5" y="18.6">DOWEL ALIGNMENT HOLESFOR</text>
<text x="185.7" y="23.3">0.10in</text>
<text x="132.2" y="35.1">M3 x 0.5 MOUNTING SCREWS 2 PLACES</text>
<text x="138.2" y="30.8">MOUNTING SLOT FOR USE WITH</text>
<text x="67.5" y="47.9" transform="rotate(-90 67.5 47.9)">0.79in</text>
<text x="78" y="47.9" transform="rotate(-90 78 47.9)">0.49in</text>
<text x="62.8" y="48.6" transform="rotate(-90 62.8 48.6)">20.0mm</text>
<text x="73.3" y="48.6" transform="rotate(-90 73.3 48.6)">12.5mm</text>
<text x="131.7" y="52.1">M4 x 0.75 TAPPED HOLE6mm [0.24in]</text>
<text x="140.7" y="56.4">THREAD DEPTH 5 PLACES</text>
<text x="25.2" y="70.8">M3 x 0.5 TAPPED HOLE6mm [0.24in]</text>
<text x="33.4" y="75.2">THREAD DEPTH 2 PLACES</text>
<text x="107.3" y="82.5">51.7mm</text>
<text x="108" y="87.2">2.04in</text>
<text x="176.1" y="84.4" transform="rotate(-90 176.1 84.4)">8.5mm</text>
<text x="180.8" y="84.5" transform="rotate(-90 180.8 84.5)">0.33in</text>
<text x="62.6" y="106.4" transform="rotate(-90 62.6 106.4)">17.0mm</text>
<text x="67.3" y="105.7" transform="rotate(-90 67.3 105.7)">0.67in</text>
<text x="94.8" y="119.4">11.3mm</text>
<text x="95.5" y="124.1">0.44in</text>
<text x="209.3" y="122.3">42.4mm</text>
<text x="210" y="127">1.67in</text>
<text x="171.9" y="141.9">2.50</text>
<text x="155.8" y="146.3">DOWEL ALIGNMENT HOLESFOR</text>
<text x="141.5" y="151">LS30 STAGE CONNECTING2 PLACES2.550mm</text>
<text x="195" y="151">0.10in</text>
<text x="49.7" y="158.5" transform="rotate(-90 49.7 158.5)">42.4mm</text>
<text x="54.4" y="157.8" transform="rotate(-90 54.4 157.8)">1.67in</text>
<text x="67" y="158.5" transform="rotate(-90 67 158.5)">40.0mm</text>
<text x="71.7" y="157.8" transform="rotate(-90 71.7 157.8)">1.57in</text>
<text x="131.7" y="167.4" transform="rotate(-90 131.7 167.4)">30.0mm</text>
<text x="136.4" y="166.7" transform="rotate(-90 136.4 166.7)">1.18in</text>
<text x="203.4" y="184">HYB</text>
<text x="18.9" y="188.3">M4 x 0.75 TAPPED HOLE6mm [0.24in]</text>
<text x="96.5" y="186.2">20.0mm</text>
<text x="97.1" y="190.9">0.79in</text>
<text x="27.9" y="192.6">THREAD DEPTH 1 PLACES</text>
<text x="203.4" y="192.7">LYH</text>
<text x="96.5" y="198.1">30.0mm</text>
<text x="97.1" y="202.8">1.18in</text>
</g>
<g font-size="4.4">
<text x="202.7" y="174.7">NAME</text>
<text x="218.6" y="174.7">DATE</text>
<text x="188.2" y="184">DRAWN</text>
<text x="186.3" y="192.7">APPROVAL</text>
<text x="236.6" y="192.7">MATERIAL</text>
<text x="258.4" y="192.7">WEIGHT</text>
<text x="270.7" y="192.7">SCALE</text>
<text x="284.4" y="192.7">REV</text>
<text x="239.8" y="201.9">N/A</text>
<text x="256" y="201.9">0.043 Kg</text>
<text x="270.4" y="201.9">1.25:1</text>
<text x="284.8" y="202.4">A</text>
</g>
<g font-size="4.2">
<text x="188.9" y="161.3">DRAWING</text>
<text x="187" y="165.5">PROJECTION</text>
<text x="238.6" y="181.8">6mm CROSSED ROLLER TRANSLATION</text>
<text x="238.5" y="186">STAGE（LEFT DRIVING,THREE AXIS）</text>
<text x="194.1" y="200">FOR INFORMATION ONLY</text>
<text x="186.6" y="204.2">NOT FOR MANUFACTURING PURPOSES</text>
</g>
<g font-size="3.5">
<text x="213.9" y="184">MAR./6th/20</text>
<text x="213.9" y="192.7">MAR./6th/20</text>
</g>
</svg>
